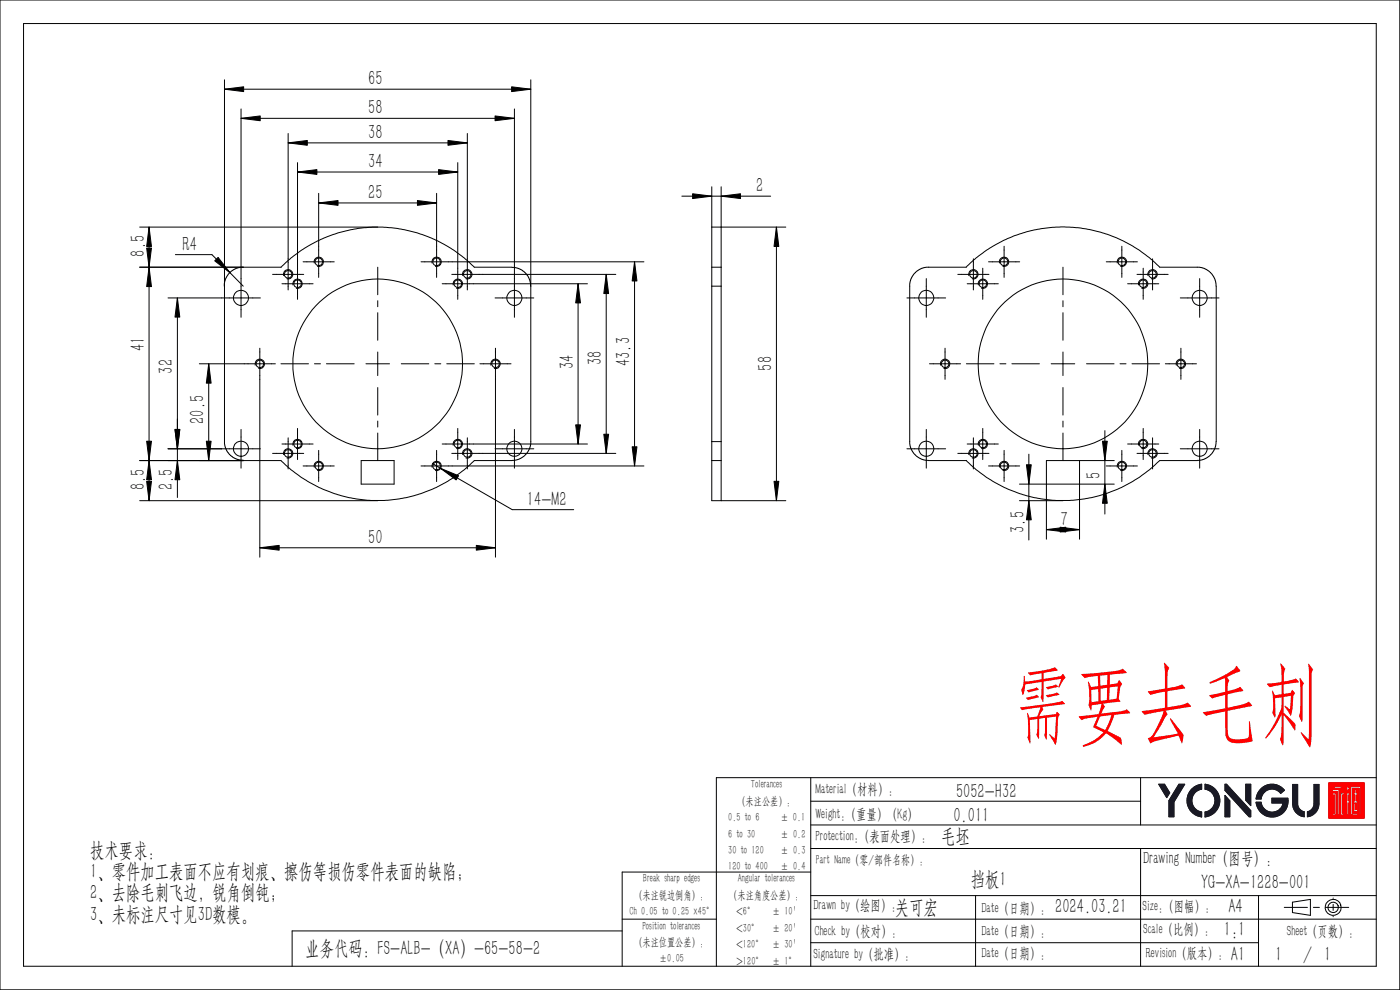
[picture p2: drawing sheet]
<svg xmlns="http://www.w3.org/2000/svg" width="297mm" height="210mm" viewBox="0 0 297 210" stroke-linecap="round" stroke-linejoin="round" font-family="sans-serif">
<g fill="none" stroke="#000" stroke-width=".21">
<path d="M0 0h297v210h-297zM5 5h287v200h-287zM47.6 16.9v77.3l.6 1.6 .8 .9 1.2 .7 1.4 .2M47.6 18.9h65M112.6 16.9v77.5l-.2 .7-.6 1.1-.7 .6-1.1 .7-1.4 .2h-8l-1.8 1.7a29 29 0 0 1-39.2-1.7h-30M51.1 23.1v44.2M51.1 25.1h58M61.1 28.3v33.2M61.1 30.3h38M63.1 34.5v29M63.1 36.5h34M97.1 34.5v29"/>
<path d="M99.1 28.3v33.2M109.1 23.1v44.2M151 39.6v8.6M153 39.6v17.1M29.6 56.7h30a28.9 28.9 0 0 1 41 0h8M29.6 48.2h50.5M31.6 48.2v58M37.2 54h7.8l6.6 6.7M51.6 56.7l-1.4 .2-1.5 .9-.9 1.5-.2 1.4M57.8 58.2h6.6M60.2 58.5a.99 .99 0 0 1 .8-1.3 .99 .99 0 0 1 1.1 1 .99 .99 0 0 1-1.2 .9M64.3 55.5h6.6"/>
<path d="M66.7 55.8a1 1 0 0 1 .9-1.2 1 1 0 0 1 1 1.1 1 1 0 0 1-1.2 .8M67.6 41v17.8M67.6 43.1h25M80.1 56.7v5.8M89.3 55.5h47.3M91.7 55.8a1.01 1.01 0 0 1 .8-1.3 1.01 1.01 0 0 1 1.1 1.1 1.01 1.01 0 0 1-1.2 .9M92.6 41v17.8M95.8 58.2h34.8M98.2 58.5a1 1 0 0 1 .8-1.3 1 1 0 0 1 1.1 1.1 1 1 0 0 1-1.3 .8M108.6 56.7l1.6 .3 1.2 .8 .9 1.3 .3 1.6M128.6 58.2v38M134.6 55.5v43.3"/>
<path d="M144.7 41.6h18.8M151 56.7h2M151 48.2h15.7M151 56.7v4M151 48.2v8.5M153 56.7v4M164.7 48.2v58M196.5 59.1v8.2M203.2 58.2h6.6M205.5 58.5a.99 .99 0 0 1 .9-1.3 .99 .99 0 0 1 1.1 1 .99 .99 0 0 1-1.3 .9M206.5 54.9v6.6M208.5 56.9v6.6"/>
<path d="M209.7 55.5h6.6M212 55.8a1.01 1.01 0 0 1 .9-1.3 1.01 1.01 0 0 1 1.1 1.1 1.01 1.01 0 0 1-1.2 .9M213 52.2v6.6M225.5 56.7v5.8M234.7 55.5h6.6M237 55.8a1.01 1.01 0 0 1 .9-1.3 1.01 1.01 0 0 1 1.1 1.1 1.01 1.01 0 0 1-1.3 .9M238 52.2v6.6M241.2 58.2h6.6M242.5 56.9v6.6M243.5 58.5a.99 .99 0 0 1 .9-1.3 .99 .99 0 0 1 1.1 1 .99 .99 0 0 1-1.2 .9M244.5 54.9v6.6M246 56.7l-1.9-1.8a29 29 0 0 0-39.1 1.8l-9 .1-1 .4-.9 .6-.9 1.5-.2 .9v33.5l.2 1.4 .6 1.1 .7 .6 1.1 .7 1.4 .2h8"/>
<path d="M246 56.7l9 .1 1 .4 .8 .6 .7 .9 .4 1.2 .1 34.3-.5 1.5-1 1.1-1.1 .7-1.4 .2M254.5 59.1v8.2M35.6 63.2h19.6M37.6 63.2v42.3M42.3 77.2h16.1M44.3 77.2v20.5M54.1 77.5a.99 .99 0 0 1 .9-1.3 .99 .99 0 0 1 1.1 1 .99 .99 0 0 1-1.2 .9M55.1 73.9v44.3M59.6 77.2h5.8M59.8 60.2h6.6M62.1 60.5a1.01 1.01 0 0 1 .9-1.3 1.01 1.01 0 0 1 1.1 1.1 1.01 1.01 0 0 1-1.2 .9M66.7 77.2h1.3"/>
<path d="M69.3 77.2h5.8M77.6 77.2h5M80.1 63.8v1.3M80.1 66.3v5.9M80.1 74.7v5M85.1 77.2h5.9M92.2 77.2h1.3M93.8 60.2h30.8M94.8 77.2h5.8M96.1 60.5a1.01 1.01 0 0 1 .9-1.3 1.01 1.01 0 0 1 1.1 1.1 1.01 1.01 0 0 1-1.2 .9M101.8 77.2h6.6M104.1 77.5a.99 .99 0 0 1 .9-1.3 .99 .99 0 0 1 1.1 1 .99 .99 0 0 1-1.2 .9"/>
<path d="M105 63.2h8.2M105.1 73.9v44.3M122.6 60.2v34M151 60.7h2M151 60.7v33M153 60.7v33M192.4 63.2h8.2M197.2 77.2h6.6M199.6 77.5a.99 .99 0 0 1 .8-1.3 .99 .99 0 0 1 1.1 1.1 .99 .99 0 0 1-1.3 .8M200.5 73.9v6.6M205 77.2h5.9M205.2 60.2h6.6"/>
<path d="M207.6 60.5a1 1 0 0 1 .9-1.3 1 1 0 0 1 1 1.1 1 1 0 0 1-1.3 .9M212.1 77.2h1.3M214.7 77.2h5.8M223 77.2h5M225.5 63.8v1.3M225.5 66.3v5.9M225.5 74.7v5M230.5 77.2h5.8M237.6 77.2h1.3M239.2 60.2h6.6M240.2 77.2h5.8M241.6 60.5a1.01 1.01 0 0 1 .9-1.3 1.01 1.01 0 0 1 1 1.1 1.01 1.01 0 0 1-1.3 .9"/>
<path d="M247.2 77.2h6.6M249.6 77.5a1 1 0 0 1 .8-1.3 1 1 0 0 1 1.1 1.1 1 1 0 0 1-1.3 .8M250.4 63.2h8.2M250.5 73.9v6.6M35.6 95.2h19.6M51.1 91.1v8.2M57.8 96.2h6.6M59.8 94.2h6.6M60.2 96.4a.99 .99 0 0 1 .8-1.2 .99 .99 0 0 1 1.1 1.1 .99 .99 0 0 1-1.2 .9M61.1 92.9v6.6M62.1 94.4a1.01 1.01 0 0 1 .9-1.2 1.01 1.01 0 0 1 1.1 1.1 1.01 1.01 0 0 1-1.2 .9M63.1 90.9v6.6"/>
<path d="M64.3 98.8h6.6M66.7 99.1a1 1 0 0 1 .9-1.2 1 1 0 0 1 1 1.1 1 1 0 0 1-1.2 .8M67.6 95.5v6.7M76.6 97.7h7v5h-7zM80.1 82.2v5.9M80.1 89.3v1.3M80.1 91.9v5.8M89.3 98.8h47.3M91.7 99.1a1.01 1.01 0 0 1 .8-1.3 1.01 1.01 0 0 1 1.1 1.1 1.01 1.01 0 0 1-1.2 .9M91.8 98.3l16.9 9.8h13M92.6 95.5v6.7M93.8 94.2h30.8"/>
<path d="M95.8 96.2h34.8M96.1 94.4a1.01 1.01 0 0 1 .9-1.2 1.01 1.01 0 0 1 1.1 1.1 1.01 1.01 0 0 1-1.2 .9M97.1 90.9v6.6M98.2 96.4a1 1 0 0 1 .9-1.2 1 1 0 0 1 1 1.1 1 1 0 0 1-1.3 .9M99.1 92.9v6.6M105 95.2h8.2M109.1 91.1v8.2M151 97.7h2M151 93.7h2M151 93.7v4M151 97.7v8.5h15.7M153 93.7v4"/>
<path d="M153 97.7v8.5M192.4 95.2h8.2M196.5 91.1v8.2M203.2 96.2h6.6M205 97.7a29.1 29.1 0 0 0 41 0h8M205.2 94.2h6.6M205.5 96.4a.99 .99 0 0 1 .9-1.2 .99 .99 0 0 1 1.1 1.1 .99 .99 0 0 1-1.3 .9M206.5 92.9v6.6M207.6 94.4a1 1 0 0 1 .9-1.2 1 1 0 0 1 1 1.1 1 1 0 0 1-1.3 .9M208.5 90.9v6.6M209.7 98.8h6.6M212 99.1a1.01 1.01 0 0 1 .9-1.3 1.01 1.01 0 0 1 1.1 1.1 1.01 1.01 0 0 1-1.2 .9"/>
<path d="M213 95.5v6.7M218.3 96.4v18.2M225.5 82.2v5.9M225.5 89.3v1.3M225.5 91.9v5.8M229 97.7v16.7M234.4 91.4v17.7M234.7 98.8h6.6M236.4 97.7h-14.4v16.7M237 99.1a1.01 1.01 0 0 1 .9-1.3 1.01 1.01 0 0 1 1.1 1.1 1.01 1.01 0 0 1-1.3 .9M238 95.5v6.7M239.2 94.2h6.6"/>
<path d="M241.2 96.2h6.6M241.6 94.4a1.01 1.01 0 0 1 .9-1.2 1.01 1.01 0 0 1 1 1.1 1.01 1.01 0 0 1-1.3 .9M242.5 90.9v6.6M243.5 96.4a.99 .99 0 0 1 .9-1.2 .99 .99 0 0 1 1.1 1.1 .99 .99 0 0 1-1.2 .9M244.5 92.9v6.6M250.4 95.2h8.2M254.5 91.1v8.2M29.6 106.2h50.5M55.1 116.2h50M216.3 102.7h20.1M216.3 106.2h9.2M222 112.4h7"/>
<path d="M172 175h120M172 170h70M172 165v40M242 165v10M292 165h-140v40M132 195h20M132 197.5h-70v7.5M172 195h120M172 185h-40v20M172 200h95M172 190h120M172 180h120"/>
<path d="M207 190v15M242 180v25M267 190v15M272.5 192.5h4.9M274.2 191.4l3.8-.6v3.4l-3.8-.6zM278.6 192.5h1.3M281.2 192.5h4.9M282.8 190.5v.1M282.8 191.9v1.2M282.8 194.4v.1"/>
<circle cx="61.1" cy="58.2" r=".8"/>
<circle cx="67.6" cy="55.5" r=".8"/>
<circle cx="92.6" cy="55.6" r=".79"/>
<circle cx="99.1" cy="58.2" r=".81"/>
<circle cx="206.5" cy="58.2" r=".81"/>
<circle cx="213" cy="55.5" r=".8"/>
<circle cx="238" cy="55.5" r=".8"/>
<circle cx="244.5" cy="58.2" r=".81"/>
<circle cx="51.1" cy="63.2" r="1.61"/>
<circle cx="55.1" cy="77.2" r=".8"/>
<circle cx="63.1" cy="60.2" r=".81"/>
<circle cx="80.1" cy="77.2" r="18"/>
<circle cx="97.1" cy="60.2" r=".81"/>
<circle cx="105.1" cy="77.2" r=".8"/>
<circle cx="109.1" cy="63.2" r="1.6"/>
<circle cx="196.5" cy="63.2" r="1.6"/>
<circle cx="200.5" cy="77.2" r=".8"/>
<circle cx="208.5" cy="60.2" r=".81"/>
<circle cx="225.5" cy="77.2" r="18"/>
<circle cx="242.5" cy="60.2" r=".81"/>
<circle cx="250.5" cy="77.2" r=".8"/>
<circle cx="254.5" cy="63.2" r="1.6"/>
<circle cx="51.1" cy="95.2" r="1.6"/>
<circle cx="61.1" cy="96.2" r=".79"/>
<circle cx="63.1" cy="94.2" r=".8"/>
<circle cx="67.6" cy="98.8" r=".81"/>
<circle cx="92.6" cy="98.9" r=".8"/>
<circle cx="97.1" cy="94.2" r=".8"/>
<circle cx="99.1" cy="96.2" r=".8"/>
<circle cx="109.1" cy="95.2" r="1.59"/>
<circle cx="196.5" cy="95.2" r="1.59"/>
<circle cx="206.5" cy="96.2" r=".8"/>
<circle cx="208.5" cy="94.2" r=".8"/>
<circle cx="213" cy="98.8" r=".81"/>
<circle cx="238" cy="98.8" r=".81"/>
<circle cx="242.5" cy="94.2" r=".8"/>
<circle cx="244.5" cy="96.2" r=".8"/>
<circle cx="254.5" cy="95.2" r="1.59"/>
<circle cx="282.8" cy="192.5" r="1.68"/>
<circle cx="282.8" cy="192.5" r="1.1"/>
</g>
<g fill="none" stroke="#191924" stroke-width=".21">
<path d="M245.8 166.4h1.3l1.1 1.8-.7 1zM250.1 166.4h1.2l-2.3 3.7v3.2h-1v-3.5zM252.7 167.5l1.1-.8 1.1-.3v1l-.8 .3-.7 .6-.3 .5-.2 .7v.9l.5 1 .6 .5 .9 .4v1l-.9-.2-.9-.5-.7-.8-.4-.9-.2-.6 .1-1.3zM255.7 166.4l1.4 .4 .9 .8 .4 .7 .4 1.2-.2 1.4-.6 1.1-1.2 1-1.1 .3v-1l.7-.3 .9-.7 .3-.6 .2-.8-.1-.7-.6-1.1-.7-.5-.7-.2zM259.9 166.4h.3l5.1 5.6v1.3h-.3l-5.1-5.6zM259.9 168.7l1 1.2v3.4h-1zM264.3 166.4h1v4.5l-1-1.1zM267.3 167.6l1.1-.9 1-.3h.9l1.1 .4 1.1 .8-.8 .7-.6-.5-.6-.3-.9-.1-.5 .1-.5 .3-.7 .6-.4 1.1h-1l.1-.8zM273.3 169.8l-.3 1.5-.5 .9-1.1 .8-1.1 .3-1.3-.1-1.1-.5-1.1-1.3-.3-1.1v-.1h1l.3 1 .7 .6 .6 .4 1 .1 1.3-.5 .5-.5 .3-1h-2.4v-1h3.4l.1 .5M274.2 166.4h1.1v4.4l.4 .8 .4 .4 .6 .2v1.1l-1-.3-.7-.6-.7-1.2zM278.8 166.4h1v4.6l-.2 .6-.5 .8-.6 .5-1.1 .4v-1.1l.8-.4 .5-.9zM281.9 166.1h7.5v7.5h-7.5z"/>
<path d="M282.6 167.5h1.5v5.4h-.4v-5h-1zM282.7 168.2h.8v4.7h-.9l.1-.4h.4v-3.8h-.5zM283 166.8h1.8l-.2 .4h-1.5zM283.5 172.5h.1M283.5 168.7h.1M283.7 167.5h.1M284.1 167.5h.1M284.1 167.9h.1M284.4 168.4h.1M284.4 168.2h.9l-.1 .5h-.4v3.8h.5l-.1 .4h-.8zM284.4 167.2h.1M284.4 166.8h.1"/>
<path d="M285.6 168.2h.7v.5h-.2v1.2h.2v.4h-.2l.1 2.6h-.5v-2.6l-.1-.4h.1v-1.2zM285.7 166.8h.3v.3h.3v.4h-.3l-.1 .4h-.3zM286.2 167.5h.1M286.3 167.1h.1M286.6 166.8h2.1v6.1h-.4v-5.7h-1.4v5.3h1.3l-.2 .4h-1.4zM286.7 172.9h.1M287.4 167.5h.4v.7h.3l-.1 .5h-.2v1.2h.2v2.3h-.8v-2.3h.2v-1.2h-.2v-.5h.2zM287.5 170.3h.3v1.4h-.3z"/>
</g>
<g fill="#191924" stroke="#191924" stroke-width=".21">
<path d="M278.8 166.4h1v4.1a2.77 2.77 0 0 1-2.4 2.8v-1.1a1.78 1.78 0 0 0 1.4-1.7z" fill-rule="evenodd"/>
<path d="M274.2 166.4h1.1v4.1a1.78 1.78 0 0 0 1.4 1.7v1.1a2.87 2.87 0 0 1-2.5-2.8z" fill-rule="evenodd"/>
<path d="M266.5 170.2h1a2.35 2.35 0 0 0 2.3 2.1 2.35 2.35 0 0 0 2.4-2h-2.4v-1h3.4l.1 .5a3.4 3.4 0 0 1-3.2 3.5 3.4 3.4 0 0 1-3.6-3.1z" fill-rule="evenodd"/>
<path d="M267.4 167.4a3.4 3.4 0 0 1 5.1 .2l-.8 .7a2.32 2.32 0 0 0-2.5-.8 2.32 2.32 0 0 0-1.7 2h-1v-.1a3.2 3.2 0 0 1 .9-2z" fill-rule="evenodd"/>
<path d="M264.3 166.4h1v4.5l-1-1.1z" fill-rule="evenodd"/>
<path d="M259.9 166.4h.3l5.1 5.6v1.3h-.3l-5.1-5.6z" fill-rule="evenodd"/>
<path d="M259.9 168.7l1 1.2v3.4h-1z" fill-rule="evenodd"/>
<path d="M255.7 166.4a3.5 3.5 0 0 1 3.1 3.4 3.5 3.5 0 0 1-3.1 3.5v-1a2.43 2.43 0 0 0 2.1-2.5 2.43 2.43 0 0 0-2.1-2.4z" fill-rule="evenodd"/>
<path d="M252.8 167.4l.9-.7 1.2-.3v1a2.44 2.44 0 0 0-2 2.4 2.44 2.44 0 0 0 2 2.5v1a3.5 3.5 0 0 1-2.9-2.3 3.5 3.5 0 0 1 .8-3.6z" fill-rule="evenodd"/>
<path d="M250.1 166.4h1.2l-2.3 3.7v3.2h-1v-3.5z" fill-rule="evenodd"/>
<path d="M245.8 166.4h1.3l1.1 1.8-.7 1z" fill-rule="evenodd"/>
</g>
<g fill="#f00" stroke="#f00" stroke-width=".21">
<path d="M286.6 166.8h2.1v6.1h-.4v-5.7h-1.4v5.3h1.3l-.2 .4h-1.4zM285.6 168.2h.7v.5h-.2v1.2h.2v.4h-.2l.1 2.6h-.5v-2.6l-.1-.4h.1v-1.2zM284.4 168.2h.9l-.1 .5h-.4v3.8h.5l-.1 .4h-.8zM282.6 167.5h1.5v5.4h-.4v-5h-1zM282.7 168.2h.8v4.7h-.9l.1-.4h.4v-3.8h-.5zM283 166.8h1.8l-.2 .4h-1.5zM281.9 166.1v7.5h7.5v-7.5zM287.4 167.5h.4v.7h.3l-.1 .5h-.2v1.2h.2v2.3h-.8v-2.3h.2v-1.2h-.2v-.5h.2zM285.7 166.8h.3v.3h.3v.4h-.3l-.1 .4h-.3z" fill-rule="evenodd"/>
<path d="M287.5 170.3h.3v1.4h-.3z" fill-rule="evenodd"/>
</g>
<g fill="#000" stroke="#000" stroke-width=".21">
<path d="M47.6 18.9l4.1-.5v1zM108.5 18.4l4.1 .5-4.1 .5zM51.1 25.1l4.1-.5v1zM61.1 30.3l4.1-.5v1zM63.1 36.5l4.1-.5v1zM93 36l4.1 .5-4.1 .5zM95 29.8l4.1 .5-4.1 .5zM105 24.6l4.1 .5-4.1 .5zM31.6 48.2l.5 4.1h-1zM31.6 56.7l.5 4.1h-1zM31.1 52.6h1l-.5 4.1zM45.6 55.3l.7-.7 2.5 3.3z"/>
<path d="M67.6 43.1l4.1-.6v1.1zM88.6 42.5l4 .6-4 .5zM128.6 58.2l.5 4.1h-1zM134.6 55.5l.5 4.1h-1zM146.9 41.1l4.1 .5-4.1 .5zM153 41.6l4.1-.5v1zM164.7 48.2l.5 4.1h-1zM37.6 63.2l.5 4.1h-1zM44.3 77.2l.5 4.1h-1zM122.6 60.2l.5 4.1h-1zM31.1 93.6h1l-.5 4.1zM31.6 97.7l.5 4.1h-1z"/>
<path d="M37.1 91.1h1l-.5 4.1zM37.6 97.7l.5 4.1h-1zM43.8 93.6h1l-.5 4.1zM93.5 99.4l3.8 1.5-.5 .9zM122.1 90.1h1l-.5 4.1zM128.1 92.1h1l-.5 4.1zM134.1 94.8h1l-.5 4zM233.9 93.6h1l-.5 4.1zM31.1 102.1h1l-.5 4.1zM55.1 116.2l4.1-.5v1zM101 115.7l4.1 .5-4.1 .5zM164.2 102.1h1l-.5 4.1z"/>
<path d="M218.3 106.2l.5 4.1h-1zM217.8 98.6h1l-.5 4.1zM222 112.4l4.1-.6v1.1zM224.9 111.8l4.1 .6-4.1 .5zM234.4 102.7l.5 4.1h-1z"/>
</g>
<text font-size="18.8" fill="#f00" x="214.7" y="155.4">需要去毛刺</text>
<g font-size="4.4">
<text x="78.1" y="18.1">65</text>
<text x="78.1" y="24.3">58</text>
<text x="78.1" y="29.5">38</text>
<text x="78.1" y="35.6">34</text>
<text x="160.4" y="40.8">2</text>
<text x="78.1" y="42.2">25</text>
<text x="38.7" y="53.2">R4</text>
<text x="30.7" y="54.4" transform="rotate(-90 30.7 54.4)">8.5</text>
<text x="30.7" y="74.5" transform="rotate(-90 30.7 74.5)">41</text>
<text x="127.7" y="77.5" transform="rotate(-90 127.7 77.5)">38</text>
<text x="133.7" y="77.6" transform="rotate(-90 133.7 77.6)">43.3</text>
<text x="36.7" y="79.2" transform="rotate(-90 36.7 79.2)">32</text>
<text x="121.7" y="78.4" transform="rotate(-90 121.7 78.4)">34</text>
<text x="163.8" y="78.6" transform="rotate(-90 163.8 78.6)">58</text>
<text x="43.3" y="89.9" transform="rotate(-90 43.3 89.9)">20.5</text>
<text x="233.5" y="101.5" transform="rotate(-90 233.5 101.5)">5</text>
<text x="30.7" y="104" transform="rotate(-90 30.7 104)">8.5</text>
<text x="36.7" y="104" transform="rotate(-90 36.7 104)">2.5</text>
<text x="111.8" y="107.3">14-M2</text>
<text x="217.3" y="113" transform="rotate(-90 217.3 113)">3.5</text>
<text x="225" y="111.5">7</text>
<text x="78.1" y="115.4">50</text>
<text x="202.8" y="169.2">5052-H32</text>
<text x="199.7" y="178.8">毛坯</text>
<text x="202.3" y="174.3">0.011</text>
<text x="19.1" y="181.8">技术要求：</text>
<text x="19.1" y="186.3">1、零件加工表面不应有划痕、擦伤等损伤零件表面的缺陷；</text>
<text x="19.1" y="190.8">2、去除毛刺飞边，锐角倒钝；</text>
<text x="206" y="187.9">挡板1</text>
<text x="254.8" y="188.5">YG-XA-1228-001</text>
<text x="19.1" y="195.3">3、未标注尺寸见3D数模。</text>
<text x="189.8" y="193.8">关可宏</text>
<text x="223.9" y="193.8">2024.03.21</text>
<text x="260.6" y="193.8">A4</text>
<text x="64.8" y="202.7">业务代码：FS-ALB-（XA）-65-58-2</text>
<text x="259.6" y="198.6">1:1</text>
<text x="261.2" y="204">A1</text>
<text x="270.5" y="204">1</text>
<text x="276.4" y="204">/ 1</text>
</g>
<text font-size="3.7" x="242.5" y="183.3">Drawing Number（图号）:</text>
<g font-size="3.1">
<text x="173" y="168.4">Material（材料）:</text>
<text x="173" y="173.7">Weight:（重量）（Kg）</text>
<text x="173" y="178.3">Protection:（表面处理）：</text>
<text x="172.6" y="193.1">Drawn by（绘图）:</text>
<text x="208.2" y="193.8">Date（日期）：</text>
<text x="242.4" y="193.3">Size:（图幅）：</text>
<text x="172.6" y="203.4">Signature by（批准）:</text>
<text x="172.8" y="198.6">Check by（校对）:</text>
<text x="208.2" y="203.3">Date（日期）：</text>
<text x="208.2" y="198.6">Date（日期）：</text>
<text x="242.5" y="198.2">Scale（比例）：</text>
<text x="243.1" y="203.3">Revision（版本）：</text>
<text x="273" y="198.6">Sheet（页数）：</text>
</g>
<text font-size="2.7" x="173.1" y="183.2">Part Name（零/部件名称）:</text>
<g font-size="2.5">
<text x="159.3" y="167.2">Tolerances</text>
<text x="156.5" y="170.7">（未注公差）：</text>
<text x="154.5" y="174.2">0.5 to 6</text>
<text x="154.5" y="177.7">6 to 30</text>
<text x="165.6" y="174.2">± 0.1</text>
<text x="165.6" y="177.7">± 0.2</text>
<text x="154.5" y="184.7">120 to 400</text>
<text x="154.5" y="181.2">30 to 120</text>
<text x="165.6" y="184.7">± 0.4</text>
<text x="165.6" y="181.2">± 0.3</text>
<text x="134.6" y="190.6">（未注锐边倒角）：</text>
<text x="136.4" y="187.1">Break sharp edges</text>
<text x="154.7" y="190.6">（未注角度公差）：</text>
<text x="156.5" y="187.1">Angular tolerances</text>
<text x="133.6" y="194.1">Ch 0.05 to 0.25 x45°</text>
<text x="136.3" y="197.2">Position tolerances</text>
<text x="156.3" y="194.1">&lt;6°</text>
<text x="156.3" y="197.6">&lt;30°</text>
<text x="163.8" y="197.6">± 20'</text>
<text x="163.8" y="194.1">± 10'</text>
<text x="134.6" y="200.7">（未注位置公差）：</text>
<text x="156.3" y="201.1">&lt;120°</text>
<text x="163.8" y="201.1">± 30'</text>
<text x="139.8" y="204.2">±0.05</text>
<text x="156.3" y="204.6">&gt;120°</text>
<text x="163.8" y="204.6">± 1°</text>
</g>
</svg>
